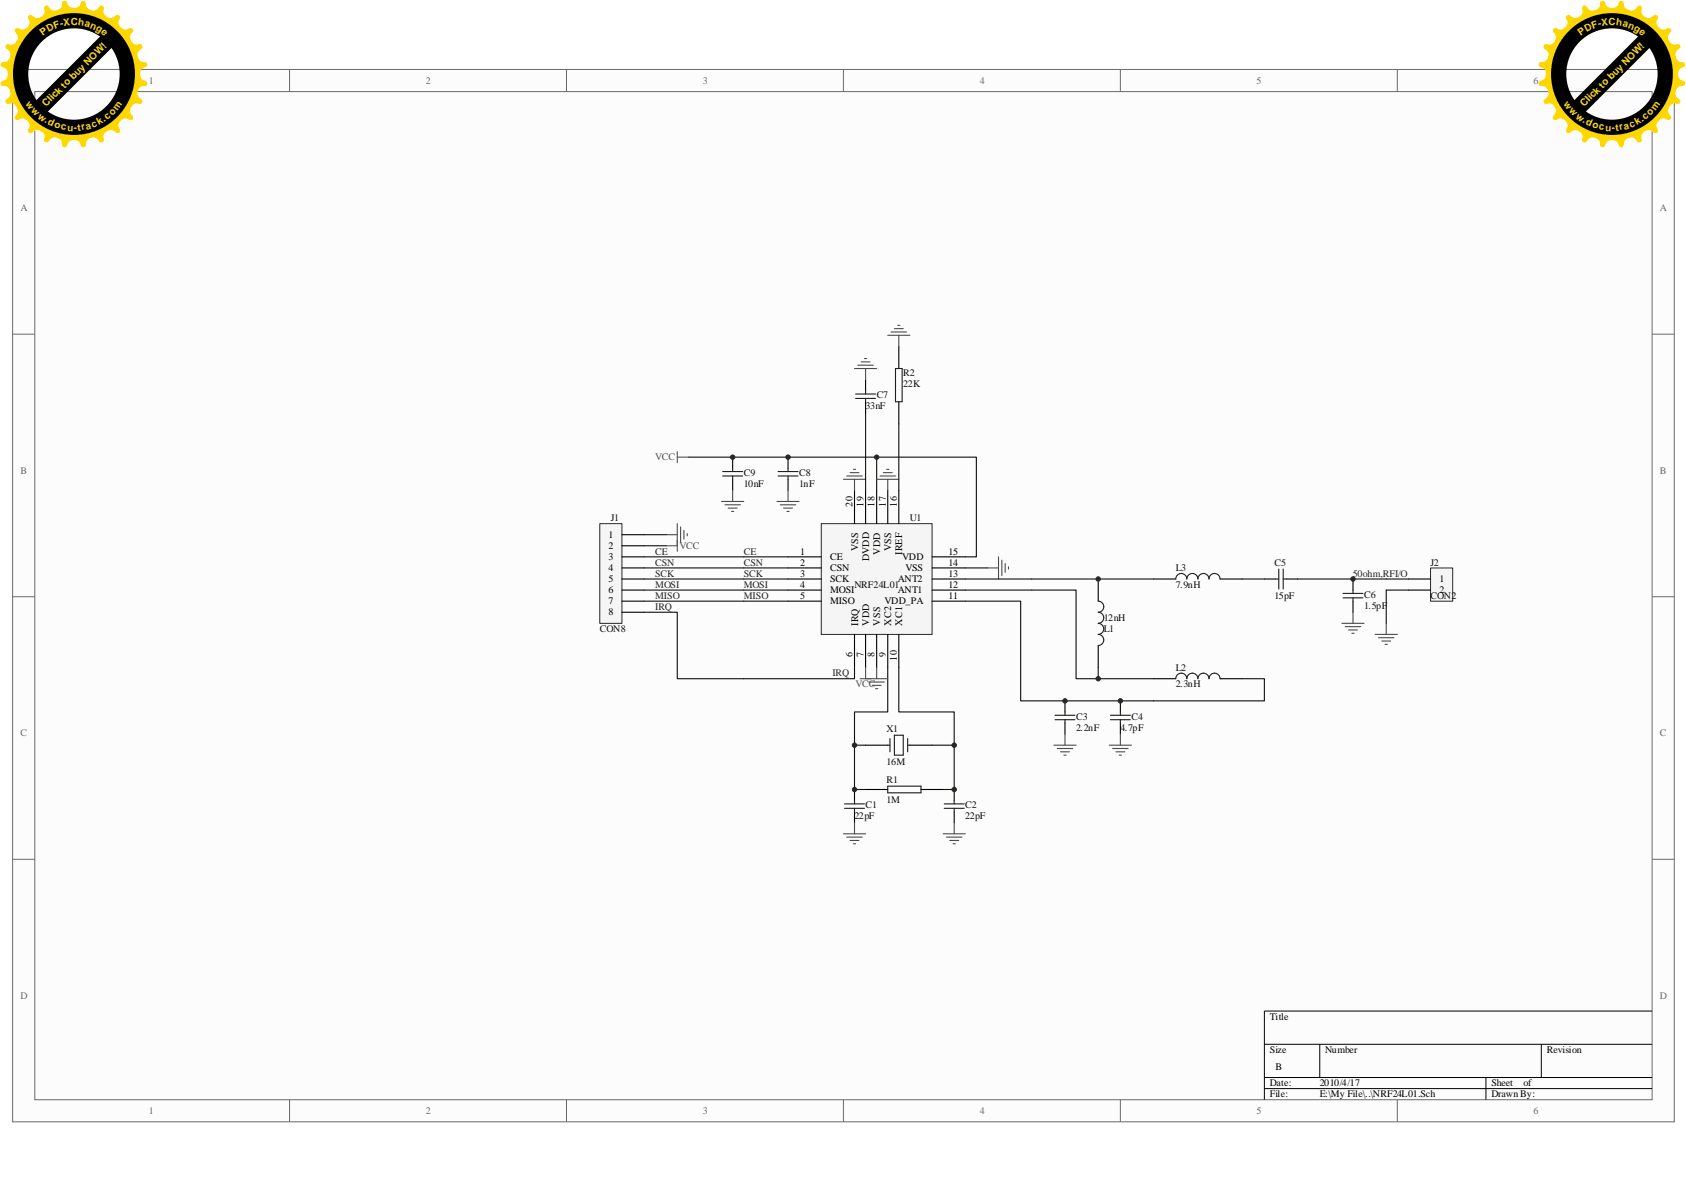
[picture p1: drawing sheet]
<svg xmlns="http://www.w3.org/2000/svg" width="297mm" height="210mm" viewBox="0 0 297 210" stroke-linecap="round" stroke-linejoin="round" font-family="sans-serif">
<path d="M2.2 12.2h292.7v185.4h-292.7z" fill="#fcfcfc"/>
<path d="M2.2 12.2h292.7v185.4h-292.7z" fill="none" stroke="#6a6a6a" stroke-width=".18"/>
<path d="M6.1 16.2h284.9v177.5h-284.9z" fill="#fcfcfc"/>
<g fill="none" stroke="#6a6a6a" stroke-width=".18">
<path d="M6.1 16.1h284.9v177.6h-284.9zM51 12.2v3.9M99.8 12.2v3.9M148.6 12.2v3.9M197.4 12.2v3.9M246.1 12.2v3.9M2.2 58.9h3.9M291 58.9h3.9M2.2 105.1h3.9M291 105.1h3.9M2.2 151.4h3.9M291 151.4h3.9"/>
<path d="M51 193.7v3.9M99.8 193.7v3.9M148.6 193.7v3.9M197.4 193.7v3.9M246.1 193.7v3.9"/>
</g>
<path d="M291 178.1h-68.3v15.6M222.7 184h68.3M222.7 189.8h68.3M222.7 191.8h68.3M232.5 184v5.8M261.8 189.8v3.9M271.5 184v5.8" fill="none" stroke="#000" stroke-width=".18"/>
<path d="M144.7 92.3h19.5v19.5h-19.5z" fill="#f5f5f5"/>
<path d="M144.7 92.3h19.5v19.5h-19.5z" fill="none" stroke="#262626" stroke-width=".18"/>
<g fill="none" stroke="#000" stroke-width=".2">
<path d="M152.5 66.9v1.9M152.5 70.8v1.9M158.3 61v3.9M158.3 70.8v3.9M129.1 80.5v2M129.1 84.4v2M138.8 98.1h5.9M138.8 80.5v2M138.8 84.4v2M150.5 86.4v5.9M152.5 86.4v5.9M154.4 86.4v5.9"/>
<path d="M156.4 86.4v5.9M158.3 86.4v5.9M164.2 98.1h5.8M138.8 100.1h5.9M138.8 102h5.9M138.8 104h5.9M138.8 105.9h5.9M150.5 111.8v5.8M152.5 111.8v5.8M154.4 111.8v5.8M156.4 111.8v5.8M158.3 111.8v5.8"/>
<path d="M164.2 100.1h5.8M164.2 102h5.8M164.2 104h5.8M164.2 105.9h5.8M193.5 102v3.9M193.5 113.7v3.9M203.2 102h3.9M203.2 119.6h3.9M214.9 102h3.9M214.9 119.6h3.9M222.7 102h2M226.6 102h2"/>
<path d="M238.3 102v2M238.3 105.9v2M150.5 139.1v1.9M152.5 139.1h3.9M152.5 131.3h3.9M160.3 131.3h3.9M162.2 139.1h3.9M168.1 139.1v1.9M187.6 123.5v1.9M187.6 127.4v1.9M197.4 123.5v1.9M197.4 127.4v1.9"/>
<path d="M150.5 143v1.9M168.1 143v1.9"/>
</g>
<g fill="none" stroke="#1c1c1c" stroke-width=".2">
<path d="M150.7 70.2h3.5M150.7 69.4h3.5M152.5 68.8v.6M152.5 70.2v.6M157.7 64.9h1.2v5.9h-1.2zM127.3 83.9h3.5M127.3 83.1h3.5M129.1 82.5v.6M129.1 83.9v.5M137.1 83.9h3.5M137.1 83.1h3.5M138.8 82.5v.6"/>
<path d="M138.8 83.9v.5M193.5 105.9a.98 .98 0 0 1 .9 1 .98 .98 0 0 1-.9 1 .98 .98 0 0 1 .9 .9 .98 .98 0 0 1-.9 1 .98 .98 0 0 1 .9 1 .98 .98 0 0 1-.9 1 .98 .98 0 0 1 .9 .9 .98 .98 0 0 1-.9 1M207.1 119.6a.98 .98 0 0 1 1-1 .98 .98 0 0 1 1 1 .98 .98 0 0 1 .9-1 .98 .98 0 0 1 1 1 .98 .98 0 0 1 1-1 .98 .98 0 0 1 1 1 .98 .98 0 0 1 .9-1 .98 .98 0 0 1 1 1M207.1 102a.98 .98 0 0 1 1-1 .98 .98 0 0 1 1 1 .98 .98 0 0 1 .9-1 .98 .98 0 0 1 1 1 .98 .98 0 0 1 1-1 .98 .98 0 0 1 1 1 .98 .98 0 0 1 .9-1 .98 .98 0 0 1 1 1M224.7 102h.6M225.3 100.3v3.5M226 102h.6M226 100.3v3.5M236.6 105.3h3.5M236.6 104.5h3.5M238.3 104v.5M238.3 105.3v.6"/>
<path d="M156.4 138.5h5.8v1.2h-5.8zM156.4 131.3h.4M156.8 130.1v2.4M157.6 129.5h1.5v3.5h-1.5zM159.9 130.1v2.4M159.9 131.3h.4M185.8 126.8h3.6M185.8 126h3.6M187.6 125.4v.6M187.6 126.8v.6M195.6 126.8h3.5M195.6 126h3.5"/>
<path d="M197.4 125.4v.6M197.4 126.8v.6M148.8 142.4h3.5M148.8 141.6h3.5M150.5 141v.6M150.5 142.4v.6M166.3 142.4h3.5M166.3 141.6h3.5M168.1 141v.6M168.1 142.4v.6"/>
</g>
<g fill="none" stroke="#0e0e0e" stroke-width=".2">
<path d="M152.5 72.7v13.7M158.3 74.7v11.7M121.3 80.5h50.7v17.6h-2M131 98.1h7.8M154.4 80.5v5.9M131 100.1h7.8M131 102h7.8M131 104h7.8M131 105.9h7.8M150.5 117.6v2h-19.5M156.4 117.6v7.8h-5.9v5.9M158.3 117.6v7.8h9.8v13.7h-2"/>
<path d="M170 105.9h9.8v17.6h42.9v-3.9h-3.9M170 104h19.6v15.6h3.9v-2M170 102h33.2M193.5 119.6h9.7M218.8 102h3.9M228.6 102h15.6M152.5 131.3h-2v7.8h2M164.2 131.3h3.9"/>
</g>
<g fill="#262626" stroke="#262626" stroke-width=".18">
<circle cx="168.1" cy="131.3" r=".39"/>
<circle cx="150.5" cy="131.3" r=".39"/>
<circle cx="168.1" cy="139.1" r=".39"/>
<circle cx="150.5" cy="139.1" r=".39"/>
<circle cx="154.4" cy="80.5" r=".39"/>
<circle cx="138.8" cy="80.5" r=".39"/>
<circle cx="129.1" cy="80.5" r=".39"/>
<circle cx="197.4" cy="123.5" r=".39"/>
<circle cx="187.6" cy="123.5" r=".39"/>
<circle cx="193.5" cy="102" r=".39"/>
<circle cx="193.5" cy="119.6" r=".39"/>
<circle cx="238.3" cy="102" r=".39"/>
</g>
<g fill="none" stroke="#4c4c4c" stroke-width=".2">
<path d="M156.4 59.1h3.9M157 58.5h2.7M157.6 57.9h1.5M158.1 57.3h.4M158.3 59.1v1.9M150.5 64.9h3.9M151.1 64.3h2.7M151.7 63.8h1.6M152.3 63.2h.4M152.5 64.9v2M127.1 88.3h3.9M127.7 88.9h2.7"/>
<path d="M128.3 89.5h1.5M128.9 90.1h.4M129.1 86.4v1.9M136.9 88.3h3.9M137.5 88.9h2.7M138 89.5h1.6M138.6 90.1h.4M138.8 86.4v1.9M148.6 84.4h3.9M149.2 83.9h2.7M149.7 83.3h1.6M150.3 82.7h.4"/>
<path d="M150.5 84.4v2M154.4 84.4h3.9M155 83.9h2.7M155.6 83.3h1.6M156.2 82.7h.4M156.4 84.4v2M175.9 98.1v3.9M176.5 98.7v2.7M177.1 99.3v1.5M177.7 99.9v.4M152.5 119.6h3.9M154.4 117.6v2"/>
<path d="M173.9 100.1h2M236.4 109.8h3.9M237 110.4h2.7M237.6 111h1.5M238.1 111.6h.4M238.3 107.9v1.9M153.1 120.2h2.7M153.6 120.7h1.6M154.2 121.3h.4M185.7 131.3h3.9M186.2 131.9h2.8M186.8 132.5h1.6"/>
<path d="M187.4 133h.4M187.6 129.3v2M195.4 131.3h3.9M196 131.9h2.7M196.6 132.5h1.5M197.2 133h.4M197.4 129.3v2M148.6 146.9h3.9M149.2 147.5h2.7M149.7 148.1h1.6M150.3 148.7h.4M150.5 144.9v2"/>
<path d="M166.1 146.9h3.9M166.7 147.5h2.8M167.3 148.1h1.6M167.9 148.7h.4M168.1 144.9v2"/>
</g>
<path d="M119.3 79.6v1.9M119.3 80.5h2M151.5 119.6h2M152.5 117.6v2" fill="none" stroke="#535353" stroke-width=".2"/>
<path d="M105.7 92.3h3.9v17.5h-3.9z" fill="#f5f5f5"/>
<path d="M105.7 92.3h3.9v17.5h-3.9z" fill="none" stroke="#262626" stroke-width=".18"/>
<path d="M109.5 94.2h4M109.5 96.2h4M109.5 98.1h4M109.5 100.1h4M109.5 102h4M109.5 104h4M109.5 105.9h4M109.5 107.9h4" fill="none" stroke="#000" stroke-width=".2"/>
<path d="M117.4 94.2h1.9M119.3 92.3v3.9M119.9 92.8v2.8M120.5 93.4v1.6M121.1 94v.4" fill="none" stroke="#4c4c4c" stroke-width=".2"/>
<path d="M117.4 96.2h1.9M119.3 95.2v1.9" fill="none" stroke="#535353" stroke-width=".2"/>
<path d="M113.5 98.1h17.5M113.5 94.2h3.9M113.5 96.2h3.9M113.5 107.9h5.8v11.7h11.7M113.5 100.1h17.5M113.5 102h17.5M113.5 104h17.5M113.5 105.9h17.5M170 100.1h3.9" fill="none" stroke="#0e0e0e" stroke-width=".2"/>
<path d="M252 100.1h3.9v5.8h-3.9z" fill="#f5f5f5"/>
<path d="M252 100.1h3.9v5.8h-3.9z" fill="none" stroke="#262626" stroke-width=".18"/>
<path d="M248.1 102h3.9M248.1 104h3.9" fill="none" stroke="#000" stroke-width=".2"/>
<path d="M242.2 111.8h3.9M242.8 112.4h2.8M243.4 112.9h1.6M244 113.5h.4M244.2 109.8v2" fill="none" stroke="#4c4c4c" stroke-width=".2"/>
<path d="M244.2 102h3.9M248.1 104h-3.9v5.8" fill="none" stroke="#0e0e0e" stroke-width=".2"/>
<path d="M2.7 5.1a1.03 1.03 0 0 0 .4 1.1 1.25 1.25 0 0 1-.3 1.3 1.25 1.25 0 0 1-1.3 .3h-.3l-.2 .3a1.03 1.03 0 0 0 .7 .9 1.25 1.25 0 0 1 0 1.4 1.25 1.25 0 0 1-1.2 .6l-.3 .1-.1 .2a1.03 1.03 0 0 0 .9 .8 1.25 1.25 0 0 1 .4 1.3 1.25 1.25 0 0 1-1 .9l-.2 .1-.1 .3a1.03 1.03 0 0 0 1.1 .5 1.25 1.25 0 0 1 .7 1.2 1.25 1.25 0 0 1-.8 1.1l-.1 .2v.3a1.03 1.03 0 0 0 1.2 .2 1.25 1.25 0 0 1 .9 1 1.25 1.25 0 0 1-.4 1.2l-.1 .3 .1 .3a1.03 1.03 0 0 0 1.2-.1 1.25 1.25 0 0 1 1.1 .6 1.25 1.25 0 0 1 0 1.3l-.1 .3 .2 .3a1.03 1.03 0 0 0 1.1-.4 1.25 1.25 0 0 1 1.3 .3 1.25 1.25 0 0 1 .3 1.3v.3l.2 .2a1.03 1.03 0 0 0 1-.7 1.25 1.25 0 0 1 1.3 0 1.25 1.25 0 0 1 .6 1.2l.1 .2 .3 .1a1.03 1.03 0 0 0 .8-.9 1.25 1.25 0 0 1 1.3-.3 1.25 1.25 0 0 1 .9 1l.1 .2h.3a1.03 1.03 0 0 0 .5-1 1.25 1.25 0 0 1 1.2-.7 1.25 1.25 0 0 1 1.1 .7l.2 .2h.3a1.03 1.03 0 0 0 .2-1.2 1.25 1.25 0 0 1 1-.9 1.25 1.25 0 0 1 1.2 .4l.3 .1 .3-.1a1.03 1.03 0 0 0-.1-1.2 1.25 1.25 0 0 1 .6-1.2 1.25 1.25 0 0 1 1.3 .1l.3 .1 .3-.2a1.03 1.03 0 0 0-.4-1.1 1.25 1.25 0 0 1 .3-1.3 1.25 1.25 0 0 1 1.3-.3h.3l.2-.3a1.03 1.03 0 0 0-.7-1 1.25 1.25 0 0 1 0-1.3 1.25 1.25 0 0 1 1.2-.6l.2-.1 .1-.3a1.03 1.03 0 0 0-.9-.7 1.25 1.25 0 0 1-.3-1.3 1.25 1.25 0 0 1 1-.9l.2-.1v-.4a1.03 1.03 0 0 0-1-.5 1.25 1.25 0 0 1-.7-1.1 1.25 1.25 0 0 1 .7-1.1l.2-.2v-.3a1.03 1.03 0 0 0-1.2-.2 1.25 1.25 0 0 1-1-1 1.25 1.25 0 0 1 .5-1.2l.1-.3-.1-.3a1.03 1.03 0 0 0-1.2 .1 1.25 1.25 0 0 1-1.2-.6 1.25 1.25 0 0 1 .1-1.4v-.2l-.1-.3a1.03 1.03 0 0 0-1.2 .4 1.25 1.25 0 0 1-1.2-.3 1.25 1.25 0 0 1-.3-1.3v-.3l-.3-.2a1.03 1.03 0 0 0-1 .7 1.25 1.25 0 0 1-1.3 0 1.25 1.25 0 0 1-.6-1.2l-.1-.2-.3-.2a1.03 1.03 0 0 0-.7 .9 1.25 1.25 0 0 1-1.3 .4 1.25 1.25 0 0 1-.9-1l-.2-.2-.3-.1a1.03 1.03 0 0 0-.5 1.1 1.25 1.25 0 0 1-1.1 .7 1.25 1.25 0 0 1-1.1-.7l-.2-.2h-.4a1.03 1.03 0 0 0-.2 1.2 1.25 1.25 0 0 1-.9 .9 1.25 1.25 0 0 1-1.3-.4l-.2-.1-.3 .1a1.03 1.03 0 0 0 .1 1.2 1.25 1.25 0 0 1-.7 1.2 1.25 1.25 0 0 1-1.3-.1l-.2-.1zM2.3 13a10.8 10.8 0 0 0 21.5 0 10.8 10.8 0 0 0-21.5 0z" fill-rule="evenodd" fill="#ffd700"/>
<path d="M2.3 13a10.8 10.8 0 0 0 21.5 0 10.8 10.8 0 0 0-21.5 0zM4.8 13a8.2 8.2 0 0 0 16.5 0 8.2 8.2 0 0 0-16.5 0z" fill-rule="evenodd" fill="#000"/>
<circle cx="13" cy="13" r="8.2" fill="none" stroke="#000" stroke-width=".35"/>
<path d="M6.3 17.8l11.5-11.5 1 .9 1 1.1-11.5 11.5-1.1-.9z" fill="#000"/>
<path d="M273.6 5.1a1.03 1.03 0 0 0 .4 1.1 1.25 1.25 0 0 1-.3 1.3 1.25 1.25 0 0 1-1.3 .3h-.3l-.2 .3a1.03 1.03 0 0 0 .7 .9 1.25 1.25 0 0 1 0 1.4 1.25 1.25 0 0 1-1.2 .6l-.2 .1-.1 .2a1.03 1.03 0 0 0 .9 .8 1.25 1.25 0 0 1 .3 1.3 1.25 1.25 0 0 1-1 .9l-.2 .1v.3a1.03 1.03 0 0 0 1 .5 1.25 1.25 0 0 1 .7 1.2 1.25 1.25 0 0 1-.7 1.1l-.2 .2v.3a1.03 1.03 0 0 0 1.2 .2 1.25 1.25 0 0 1 .9 1 1.25 1.25 0 0 1-.4 1.2l-.1 .3 .1 .3a1.03 1.03 0 0 0 1.2-.1 1.25 1.25 0 0 1 1.2 .6 1.25 1.25 0 0 1-.1 1.3l-.1 .3 .2 .3a1.03 1.03 0 0 0 1.1-.4 1.25 1.25 0 0 1 1.3 .3 1.25 1.25 0 0 1 .3 1.3v.3l.3 .2a1.03 1.03 0 0 0 .9-.7 1.25 1.25 0 0 1 1.4 0 1.25 1.25 0 0 1 .6 1.2l.1 .2 .3 .1a1.03 1.03 0 0 0 .7-.9 1.25 1.25 0 0 1 1.3-.3 1.25 1.25 0 0 1 .9 1l.1 .2h.4a1.03 1.03 0 0 0 .5-1 1.25 1.25 0 0 1 1.1-.7 1.25 1.25 0 0 1 1.1 .7l.2 .2h.3a1.03 1.03 0 0 0 .2-1.2 1.25 1.25 0 0 1 1-.9 1.25 1.25 0 0 1 1.2 .4l.3 .1 .3-.1a1.03 1.03 0 0 0-.1-1.2 1.25 1.25 0 0 1 .6-1.2 1.25 1.25 0 0 1 1.4 .1l.2 .1 .3-.2a1.03 1.03 0 0 0-.4-1.1 1.25 1.25 0 0 1 .3-1.3 1.25 1.25 0 0 1 1.3-.3h.3l.2-.3a1.03 1.03 0 0 0-.7-1 1.25 1.25 0 0 1 0-1.3 1.25 1.25 0 0 1 1.2-.6l.2-.1 .2-.3a1.03 1.03 0 0 0-.9-.7 1.25 1.25 0 0 1-.4-1.3 1.25 1.25 0 0 1 1-.9l.2-.1 .1-.4a1.03 1.03 0 0 0-1.1-.5 1.25 1.25 0 0 1-.7-1.1 1.25 1.25 0 0 1 .7-1.1l.2-.2v-.3a1.03 1.03 0 0 0-1.2-.2 1.25 1.25 0 0 1-.9-1 1.25 1.25 0 0 1 .4-1.2l.1-.3-.1-.3a1.03 1.03 0 0 0-1.2 .1 1.25 1.25 0 0 1-1.2-.6 1.25 1.25 0 0 1 .1-1.4l.1-.2-.2-.3a1.03 1.03 0 0 0-1.1 .4 1.25 1.25 0 0 1-1.3-.3 1.25 1.25 0 0 1-.3-1.3v-.3l-.3-.2a1.03 1.03 0 0 0-.9 .7 1.25 1.25 0 0 1-1.4 0 1.25 1.25 0 0 1-.6-1.2l-.1-.2-.2-.2a1.03 1.03 0 0 0-.8 .9 1.25 1.25 0 0 1-1.3 .4 1.25 1.25 0 0 1-.9-1l-.1-.2-.3-.1a1.03 1.03 0 0 0-.5 1.1 1.25 1.25 0 0 1-1.2 .7 1.25 1.25 0 0 1-1.1-.7l-.2-.2h-.3a1.03 1.03 0 0 0-.2 1.2 1.25 1.25 0 0 1-1 .9 1.25 1.25 0 0 1-1.2-.4l-.3-.1-.3 .1a1.03 1.03 0 0 0 .1 1.2 1.25 1.25 0 0 1-.6 1.2 1.25 1.25 0 0 1-1.3-.1l-.3-.1zM273.2 13a10.8 10.8 0 0 0 21.5 0 10.8 10.8 0 0 0-21.5 0z" fill-rule="evenodd" fill="#ffd700"/>
<path d="M273.2 13a10.8 10.8 0 0 0 21.5 0 10.8 10.8 0 0 0-21.5 0zM275.7 13a8.2 8.2 0 0 0 16.5 0 8.2 8.2 0 0 0-16.5 0z" fill-rule="evenodd" fill="#000"/>
<circle cx="284" cy="13" r="8.2" fill="none" stroke="#000" stroke-width=".35"/>
<path d="M277.2 17.8l11.5-11.5 1.1 .9 .9 1.1-11.5 11.5-1.1-.9z" fill="#000"/>
<g font-size="1.8" fill="#696969">
<text x="26.2" y="14.8">1</text>
<text x="75" y="14.8">2</text>
<text x="123.8" y="14.8">3</text>
<text x="172.6" y="14.8">4</text>
<text x="221.4" y="14.8">5</text>
<text x="270.2" y="14.8">6</text>
<text x="3.6" y="37.2">A</text>
<text x="292.4" y="37.2">A</text>
<text x="3.6" y="83.4">B</text>
<text x="292.4" y="83.4">B</text>
<text x="3.6" y="129.7">C</text>
<text x="292.4" y="129.7">C</text>
<text x="3.6" y="176">D</text>
<text x="292.4" y="176">D</text>
<text x="26.2" y="196.3">1</text>
<text x="75" y="196.3">2</text>
<text x="123.8" y="196.3">3</text>
<text x="172.6" y="196.3">4</text>
<text x="221.4" y="196.3">5</text>
<text x="270.2" y="196.3">6</text>
</g>
<g font-size="1.8" fill="#0e0e0e">
<text x="154.4" y="70.2">C7</text>
<text x="159.1" y="68.2">22K</text>
<text x="159.1" y="66.3">R2</text>
<text x="152.5" y="72.1">33nF</text>
<text x="131" y="83.8">C9</text>
<text x="140.8" y="83.8">C8</text>
<text x="131" y="85.8">10nF</text>
<text x="140.8" y="85.8">1nF</text>
<text x="107.6" y="91.8">J1</text>
<text x="160.3" y="91.8">U1</text>
<text x="207.1" y="100.6">L3</text>
<text x="224.5" y="99.7">C5</text>
<text x="252" y="99.7">J2</text>
<text x="150.5" y="103.6">NRF24L01</text>
<text x="207.1" y="103.6">7.9nH</text>
<text x="224.5" y="105.5">15pF</text>
<text x="240.3" y="107.3">1.5pF</text>
<text x="240.3" y="105.3">C6</text>
<text x="252" y="105.5">CON2</text>
<text x="105.6" y="111.4">CON8</text>
<text x="194.4" y="109.4">12nH</text>
<text x="194.4" y="111.4">L1</text>
<text x="207.1" y="118.2">L2</text>
<text x="207.1" y="121.1">2.3nH</text>
<text x="156.2" y="128.9">X1</text>
<text x="189.6" y="128.7">2.2nF</text>
<text x="189.6" y="126.8">C3</text>
<text x="197.4" y="128.7">4.7pF</text>
<text x="199.3" y="126.8">C4</text>
<text x="156.2" y="137.9">R1</text>
<text x="156.2" y="134.8">16M</text>
<text x="152.5" y="142.4">C1</text>
<text x="156.2" y="141.4">1M</text>
<text x="170" y="142.4">C2</text>
<text x="150.5" y="144.3">22pF</text>
<text x="170" y="144.3">22pF</text>
</g>
<g font-size="1.8" fill="#535353">
<text x="115.4" y="81.1">VCC</text>
<text x="119.7" y="96.7">VCC</text>
<text x="150.7" y="121.1">VCC</text>
</g>
<g font-size="1.8">
<text x="150.2" y="89.3" transform="rotate(-90 150.2 89.3)">20</text>
<text x="152.1" y="89.3" transform="rotate(-90 152.1 89.3)">19</text>
<text x="154.1" y="89.3" transform="rotate(-90 154.1 89.3)">18</text>
<text x="156" y="89.3" transform="rotate(-90 156 89.3)">17</text>
<text x="158" y="89.3" transform="rotate(-90 158 89.3)">16</text>
<text x="107.2" y="94.8">1</text>
<text x="107.2" y="96.7">2</text>
<text x="107.2" y="98.7">3</text>
<text x="107.2" y="100.6">4</text>
<text x="141" y="97.7">1</text>
<text x="141" y="99.7">2</text>
<text x="141" y="101.6">3</text>
<text x="146.2" y="98.7">CE</text>
<text x="146.2" y="100.6">CSN</text>
<text x="151.2" y="97.1" transform="rotate(-90 151.2 97.1)">VSS</text>
<text x="153.1" y="98.9" transform="rotate(-90 153.1 98.9)">DVDD</text>
<text x="155.1" y="97.7" transform="rotate(-90 155.1 97.7)">VDD</text>
<text x="157" y="97.1" transform="rotate(-90 157 97.1)">VSS</text>
<text x="158.9" y="98.7">VDD</text>
<text x="159" y="97.7" transform="rotate(-90 159 97.7)">IREF</text>
<text x="159.5" y="100.6">VSS</text>
<text x="167.1" y="101.6">13</text>
<text x="167.1" y="99.7">14</text>
<text x="167.1" y="97.7">15</text>
<text x="107.2" y="102.6">5</text>
<text x="107.2" y="104.5">6</text>
<text x="107.2" y="106.5">7</text>
<text x="141" y="103.6">4</text>
<text x="141" y="105.5">5</text>
<text x="146.2" y="102.6">SCK</text>
<text x="146.2" y="104.5">MOSI</text>
<text x="146.2" y="106.5">MISO</text>
<text x="155.8" y="106.5">VDD_PA</text>
<text x="158.1" y="104.5">ANT1</text>
<text x="158.1" y="102.6">ANT2</text>
<text x="167.1" y="105.5">11</text>
<text x="167.1" y="103.6">12</text>
<text x="253.6" y="102.6">1</text>
<text x="253.6" y="104.5">2</text>
<text x="107.2" y="108.4">8</text>
<text x="151.2" y="110.2" transform="rotate(-90 151.2 110.2)">IRQ</text>
<text x="153.1" y="110.2" transform="rotate(-90 153.1 110.2)">VDD</text>
<text x="155.1" y="110.2" transform="rotate(-90 155.1 110.2)">VSS</text>
<text x="157" y="110.2" transform="rotate(-90 157 110.2)">XC2</text>
<text x="159" y="110.2" transform="rotate(-90 159 110.2)">XC1</text>
<text x="150.2" y="115.7" transform="rotate(-90 150.2 115.7)">6</text>
<text x="152.1" y="115.7" transform="rotate(-90 152.1 115.7)">7</text>
<text x="154.1" y="115.7" transform="rotate(-90 154.1 115.7)">8</text>
<text x="156" y="115.7" transform="rotate(-90 156 115.7)">9</text>
<text x="158" y="116.4" transform="rotate(-90 158 116.4)">10</text>
<text x="223.7" y="179.7">Title</text>
<text x="223.7" y="185.5">Size</text>
<text x="233.5" y="185.5">Number</text>
<text x="272.5" y="185.5">Revision</text>
<text x="223.7" y="191.4">Date:</text>
<text x="224.7" y="188.5">B</text>
<text x="232.5" y="191.4">2010/4/17</text>
<text x="262.7" y="191.4">Sheet</text>
<text x="268.4" y="191.4">of</text>
<text x="223.7" y="193.3">File:</text>
<text x="232.5" y="193.3">E:\My File\..\NRF24L01.Sch</text>
<text x="262.7" y="193.3">Drawn By:</text>
</g>
<g font-size="1.8" fill="#262626">
<text x="115.4" y="97.7">CE</text>
<text x="115.4" y="99.7">CSN</text>
<text x="115.4" y="101.6">SCK</text>
<text x="131" y="97.7">CE</text>
<text x="131" y="99.7">CSN</text>
<text x="131" y="101.6">SCK</text>
<text x="238.3" y="101.6">50ohm,RFI/O</text>
<text x="115.4" y="103.6">MOSI</text>
<text x="115.4" y="105.5">MISO</text>
<text x="115.4" y="107.5">IRQ</text>
<text x="131" y="103.6">MOSI</text>
<text x="131" y="105.5">MISO</text>
<text x="146.6" y="119.2">IRQ</text>
</g>
<g font-size="1.7" fill="#ffd700">
<text x="8.5" y="5.7" transform="rotate(-27 8.5 5.7)">D</text>
<text x="9.7" y="5.1" transform="rotate(-19 9.7 5.1)">F</text>
<text x="10.7" y="4.7" transform="rotate(-14 10.7 4.7)">-</text>
<text x="11.3" y="4.6" transform="rotate(-8 11.3 4.6)">X</text>
<text x="12.4" y="4.4">C</text>
<text x="13.7" y="4.4" transform="rotate(8 13.7 4.4)">h</text>
<text x="14.8" y="4.6" transform="rotate(15 14.8 4.6)">a</text>
<text x="15.8" y="4.9" transform="rotate(22 15.8 4.9)">n</text>
<text x="16.8" y="5.3" transform="rotate(29 16.8 5.3)">g</text>
<text x="17.7" y="5.8" transform="rotate(36 17.7 5.8)">e</text>
<text x="279.5" y="5.7" transform="rotate(-27 279.5 5.7)">D</text>
<text x="280.6" y="5.1" transform="rotate(-19 280.6 5.1)">F</text>
<text x="281.6" y="4.7" transform="rotate(-14 281.6 4.7)">-</text>
<text x="282.2" y="4.6" transform="rotate(-8 282.2 4.6)">X</text>
<text x="283.4" y="4.4">C</text>
<text x="284.7" y="4.4" transform="rotate(8 284.7 4.4)">h</text>
<text x="285.7" y="4.6" transform="rotate(15 285.7 4.6)">a</text>
<text x="286.7" y="4.9" transform="rotate(22 286.7 4.9)">n</text>
<text x="287.7" y="5.3" transform="rotate(29 287.7 5.3)">g</text>
<text x="288.6" y="5.8" transform="rotate(36 288.6 5.8)">e</text>
<text x="7.6" y="6.4" transform="rotate(-35 7.6 6.4)">P</text>
<text x="278.5" y="6.4" transform="rotate(-35 278.5 6.4)">P</text>
<text x="4.4" y="18.3" transform="rotate(55 4.4 18.3)">w</text>
<text x="5.4" y="19.6" transform="rotate(46 5.4 19.6)">w</text>
<text x="6.5" y="20.7" transform="rotate(36 6.5 20.7)">w</text>
<text x="7.8" y="21.6" transform="rotate(30 7.8 21.6)">.</text>
<text x="8.1" y="18.9" transform="rotate(-45 8.1 18.9)">Click to buy NOW!</text>
<text x="8.3" y="21.9" transform="rotate(25 8.3 21.9)">d</text>
<text x="9.5" y="22.4" transform="rotate(18 9.5 22.4)">o</text>
<text x="10.7" y="22.8" transform="rotate(11 10.7 22.8)">c</text>
<text x="11.8" y="23" transform="rotate(4 11.8 23)">u</text>
<text x="13" y="23.1" transform="rotate(-2 13 23.1)">-</text>
<text x="13.7" y="23" transform="rotate(-6 13.7 23)">t</text>
<text x="14.4" y="23" transform="rotate(-10 14.4 23)">r</text>
<text x="15.2" y="22.8" transform="rotate(-15 15.2 22.8)">a</text>
<text x="16.3" y="22.5" transform="rotate(-22 16.3 22.5)">c</text>
<text x="17.4" y="22.1" transform="rotate(-29 17.4 22.1)">k</text>
<text x="18.4" y="21.5" transform="rotate(-34 18.4 21.5)">.</text>
<text x="18.9" y="21.2" transform="rotate(-38 18.9 21.2)">c</text>
<text x="19.8" y="20.5" transform="rotate(-45 19.8 20.5)">o</text>
<text x="20.7" y="19.5" transform="rotate(-54 20.7 19.5)">m</text>
<text x="275.4" y="18.3" transform="rotate(55 275.4 18.3)">w</text>
<text x="276.3" y="19.6" transform="rotate(46 276.3 19.6)">w</text>
<text x="277.5" y="20.7" transform="rotate(36 277.5 20.7)">w</text>
<text x="278.7" y="21.6" transform="rotate(30 278.7 21.6)">.</text>
<text x="279.1" y="18.9" transform="rotate(-45 279.1 18.9)">Click to buy NOW!</text>
<text x="279.2" y="21.9" transform="rotate(25 279.2 21.9)">d</text>
<text x="280.4" y="22.4" transform="rotate(18 280.4 22.4)">o</text>
<text x="281.6" y="22.8" transform="rotate(11 281.6 22.8)">c</text>
<text x="282.7" y="23" transform="rotate(4 282.7 23)">u</text>
<text x="284" y="23.1" transform="rotate(-2 284 23.1)">-</text>
<text x="284.6" y="23" transform="rotate(-6 284.6 23)">t</text>
<text x="285.3" y="23" transform="rotate(-10 285.3 23)">r</text>
<text x="286.2" y="22.8" transform="rotate(-15 286.2 22.8)">a</text>
<text x="287.3" y="22.5" transform="rotate(-22 287.3 22.5)">c</text>
<text x="288.3" y="22.1" transform="rotate(-29 288.3 22.1)">k</text>
<text x="289.3" y="21.5" transform="rotate(-34 289.3 21.5)">.</text>
<text x="289.8" y="21.2" transform="rotate(-38 289.8 21.2)">c</text>
<text x="290.7" y="20.5" transform="rotate(-45 290.7 20.5)">o</text>
<text x="291.6" y="19.5" transform="rotate(-54 291.6 19.5)">m</text>
</g>
</svg>
